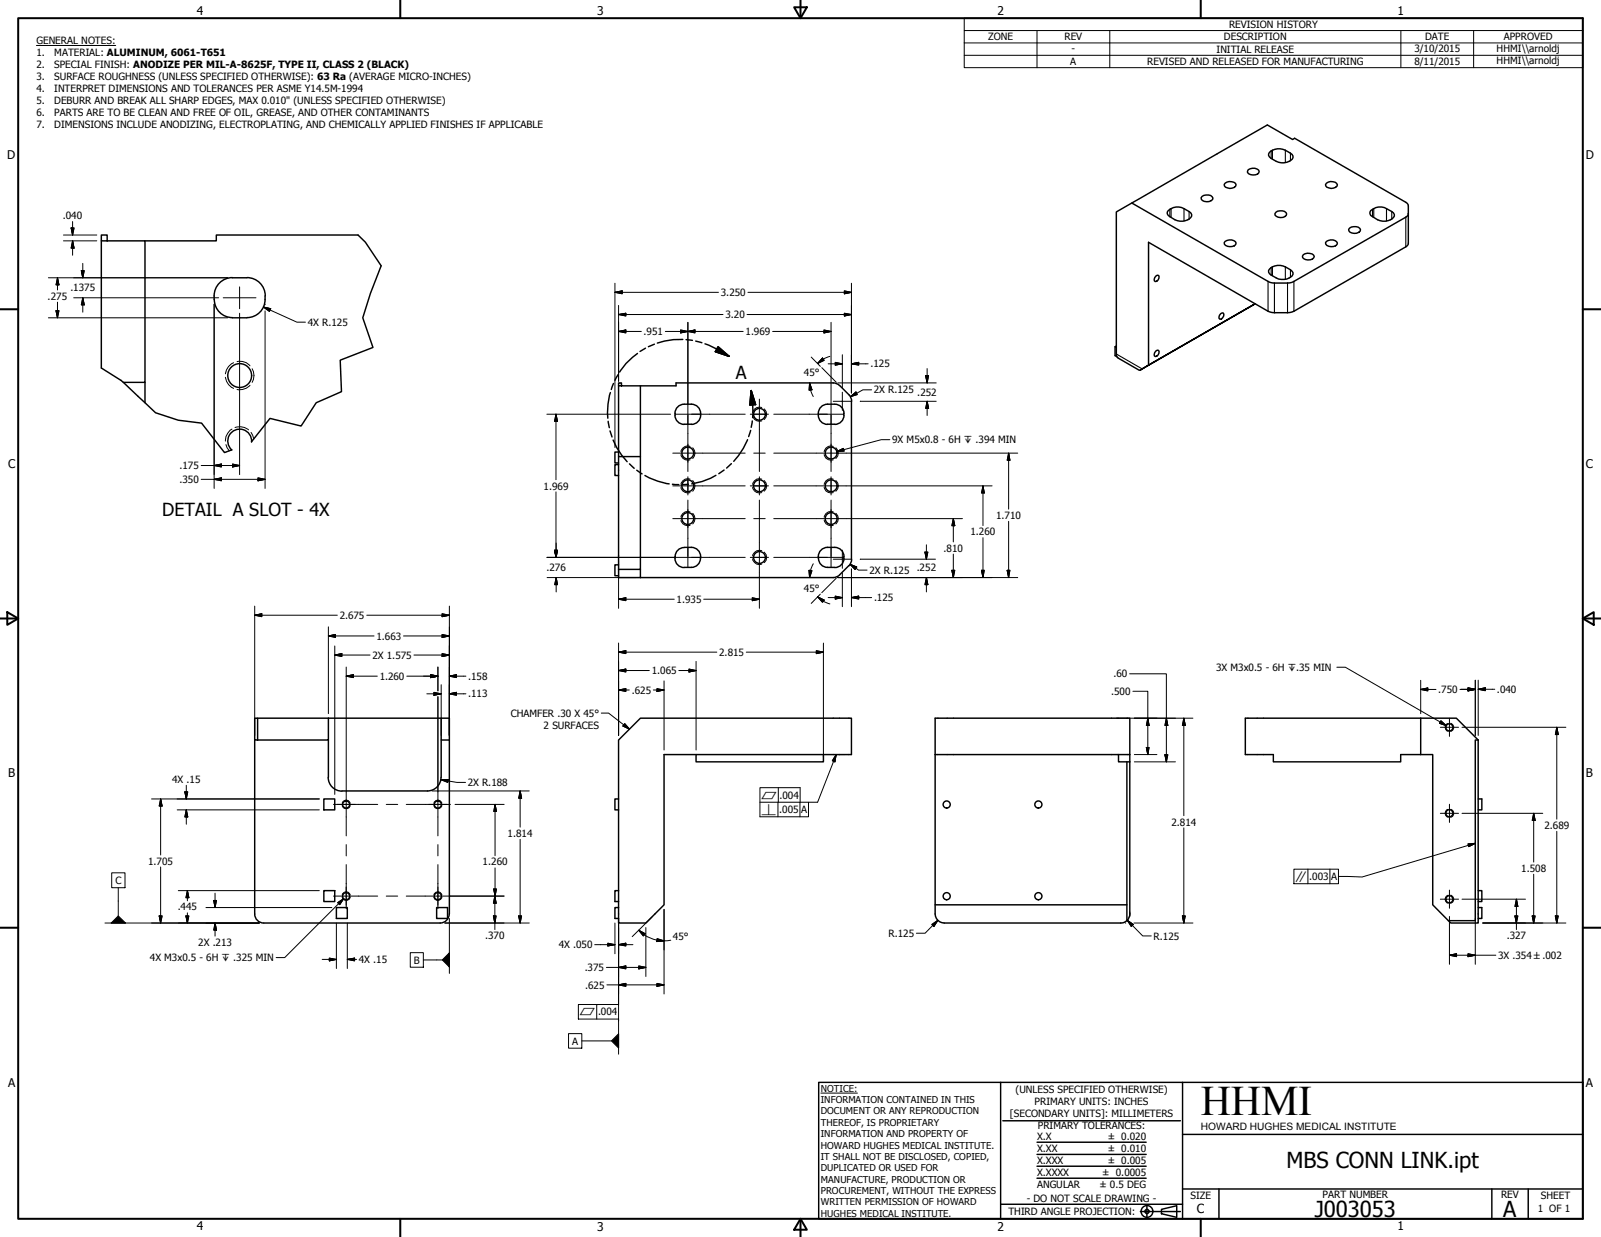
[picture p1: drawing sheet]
<svg xmlns="http://www.w3.org/2000/svg" width="559mm" height="432mm" viewBox="0 0 559 432" stroke-linecap="round" stroke-linejoin="round" font-family="sans-serif">
<!-- layer: Visible (ANSI) -->
<g fill="none" stroke="#000" stroke-width=".51">
<path d="M435.7 59.2a2.6 2.6 0 0 1 3.8 .6 2.36 2.36 0 0 1-4.1 .4zM443.1 53.1a5.6 5.6 0 0 1 8.2 1.4 2.92 2.92 0 0 1-3.1 2.3 6.6 6.6 0 0 1-5.4-2.5zM395 70.9l47.6 27.3 2.2 .6 5.4-.1 1.4-.5 39.1-22.4 .8-.8 .1-.5M407.7 73.5l.6-.4a4.7 4.7 0 0 1 5-.3l1.7 1.1a1.49 1.49 0 0 1 .9 1.6 1.49 1.49 0 0 1-1.3 1.2 5.9 5.9 0 0 1-7.2-2.1zM419.5 68.6a2.6 2.6 0 0 1 3.9 .6 2.38 2.38 0 0 1-4.1 .3l-.1-.5zM427.6 63.9a2.6 2.6 0 0 1 3.8 .6 2.46 2.46 0 0 1-4 .4l-.1-.5zM445.3 74.1a2.54 2.54 0 0 1 3.8 .6 2.36 2.36 0 0 1-4.1 .4zM463 63.9a2.6 2.6 0 0 1 3.8 .6 2.46 2.46 0 0 1-4.1 .4v-.5zM471 79.6a2.6 2.6 0 0 1 3.9 .6 2.38 2.38 0 0 1-4.1 .4l-.1-.5zM478.4 73.5l.6-.4a4.5 4.5 0 0 1 4.9-.3l1.9 1.1a1.49 1.49 0 0 1 .9 1.6 1.49 1.49 0 0 1-1.4 1.2 5.9 5.9 0 0 1-7.1-2.1zM35.4 84.1v44.4M37.4 84.1v-2.1h-2v2.1h15.2v49.4h-7.5"/>
<path d="M81.1 97l5.1-.1a6.4 6.4 0 0 1 6.4 6.4M81.1 96.9a6.6 6.6 0 0 0-6.4 7.7M125 82h-49.5v2.1h-24.9M403.5 96.3l.9-.2a1.49 1.49 0 0 1-1.2 2.2l-.4-.8zM427.6 84.3a2.6 2.6 0 0 1 3.8 .5 2.38 2.38 0 0 1-4 .4l-.1-.5zM443.1 93.9a5.5 5.5 0 0 1 8.2 1.3 3.2 3.2 0 0 1-4.1 2.3 7 7 0 0 1-4.4-2.5zM454.9 88.9a2.71 2.71 0 0 1 3.8 .6 2.46 2.46 0 0 1-4 .4l-.1-.5zM463 84.3a2.6 2.6 0 0 1 3.8 .5 2.38 2.38 0 0 1-4.1 .4v-.5zM74.8 104.6a6.3 6.3 0 0 0 6.3 6.3M92.5 104.6a6.3 6.3 0 0 1-6.3 6.3h-5.1M92.5 103.3v1.3M426.1 109.5l.9-.2a1.49 1.49 0 0 1-1.2 2.1l-.4-.7z"/>
<path d="M50.6 133.5v7.1M215.9 134.7v24.7h7.6M216.9 134.7v-1h-1v1h20.1v-1h54.8l1.4 .3 .8 .6 3.6 3.6 .6 1.8v55.7l-.6 1.4-3.5 3.6M223.5 134.7v24.7M389.2 121v3.1l.6 .4M389.6 123.6v-49.6l52.7-30.4 8.9 5.1 .7-.4 38.8 22.3 .8 .8 .1 13.5-.4 .9-39.6 22.8-1.4 .5-5.4 .1-2.2-.6-41.7-24v42.8M389.6 120.8l-.4 .2 .4 .3M398.7 128.8l39.4-22.8zM403.5 122.5l.9-.2a1.49 1.49 0 0 1-1.2 2.2l-.4-.8zM87.8 154.3a4.2 4.2 0 0 0-5.7-4.2 4.2 4.2 0 0 0-1.2 7M215.9 157.8h-1.3v3.8h1.3M215.9 159.4v39.4"/>
<path d="M223.5 159.4v39.4h-7.6v2.8h74.9l1.5-.3 .8-.6M235.6 144.9a3.2 3.2 0 0 0 3.2 3.2M235.6 144.3a3.2 3.2 0 0 1 3.2-3.2 5.9 5.9 0 0 1 4.3 .5l1.2 1.5 .2 1.2M235.6 144.3v.6M238.8 148.1h2.6M244.5 144.3a3.3 3.3 0 0 1-3.2 3.8M285.6 144.3a3.2 3.2 0 0 1 3.2-3.2 5.9 5.9 0 0 1 4.4 .5l1.1 1.5 .3 1.2M285.6 144.3a3.3 3.3 0 0 0 3.2 3.8M288.8 148.1h2.5M294.5 144.3v.6M294.6 144.9a3.2 3.2 0 0 1-3.2 3.2M215.9 162.2h-1.3v3.8h1.3"/>
<path d="M215.9 197.2h-1.3v3.8h1.3M223.5 198.8v2.8M235.6 194.9a3.2 3.2 0 0 0 3.2 3.2M235.6 194.9a3.2 3.2 0 0 1 3.2-3.8 5.6 5.6 0 0 1 4.3 .5l1.2 1.4 .2 1.9M244.5 194.9a3.1 3.1 0 0 1-3.2 3.2h-2.5M285.7 194.9a3.1 3.1 0 0 0 3.1 3.2h2.5M294.5 194.2v.7M294.6 194.3a3.2 3.2 0 0 0-3.3-3.2 5.9 5.9 0 0 0-4.3 .5l-1.1 1.4-.3 1.9M294.6 194.9a3.2 3.2 0 0 1-3.2 3.2M88.9 250.7h1v7.6h-1zM89.9 250.7h24.7M114.6 250.7v7.6h-24.7"/>
<path d="M114.6 250.7h39.4v7.6h2.8M114.6 258.3v13M154 250.7h2.8v68.4a3.1 3.1 0 0 1-3.1 3.1h-61.7a3.1 3.1 0 0 1-3.1-3.1v-60.8M154 258.3v13M215.9 258.3l7.6-7.6h73.7v12.7h-65.4v52.4l-6.4 6.4h-9.5zM495.9 250.7h12.4l7.6 7.6M495.9 250.7h-61.2v12.7h9.7v2.5h44.5v-2.5h7M495.9 250.7v12.7M515.9 258.3h-1v63.1h-9.4l-5.4-5.6v-52.4h-4.2M515.9 258.3v63.9h-9.5l-.9-.8M113 278.9h3.8v3.8h-3.8zM114.6 271.4a4.8 4.8 0 0 0 4.7 4.8"/>
<path d="M153.9 271.4a4.7 4.7 0 0 1-4.7 4.7h-29.8M215.9 278.9h-1.3v3.8h1.3M243 263.4v2.5h44.4v-2.5M326.4 263.4v-12.7h67.9v12.7M326.4 263.4v52.4h66.9M326.4 263.4h67.9M390.4 263.4v2.5h3.9M393.3 265.9v55.5M394.3 263.4v55.7l-.3 1.4-.7 .9M515.9 278.9h1.3v3.8h-1.3M362.4 282.1a1.24 1.24 0 0 1-1.1-1.8 1.24 1.24 0 0 1 2-.3 1.24 1.24 0 0 1-.5 2l-.4 .1M113 310.9h3.8v3.8h-3.8z"/>
<path d="M117.4 316.8h3.8v3.8h-3.8zM152.4 316.8h3.8v3.8h-3.8zM215.9 310.9h-1.3v3.8h1.3M215.9 316.8h-1.3v3.8h1.3M326.4 315.8a5.7 5.7 0 0 0 .9 5.4l.7 .6 1.6 .4h61.6l.8-.1 1.3-.7M362.4 314.1a1.24 1.24 0 0 1-1.1-1.8 1.24 1.24 0 0 1 2-.3 1.24 1.24 0 0 1-.5 2l-.4 .1M515.9 310.9h1.3v3.8h-1.3M515.9 316.8h1.3v3.8h-1.3"/>
<circle cx="83.7" cy="131.1" r="4.2"/>
<circle cx="240.1" cy="158.1" r="2.06"/>
<circle cx="265.1" cy="144.6" r="2.06"/>
<circle cx="290.1" cy="158.1" r="2.06"/>
<circle cx="240.1" cy="169.6" r="2.06"/>
<circle cx="265.1" cy="169.6" r="2.06"/>
<circle cx="290.1" cy="169.6" r="2.06"/>
<circle cx="240.1" cy="181" r="2.06"/>
<circle cx="265.1" cy="194.6" r="2.06"/>
<circle cx="290.1" cy="181" r="2.06"/>
<circle cx="505.9" cy="253.9" r="1.24"/>
<circle cx="120.8" cy="280.8" r="1.24"/>
<circle cx="152.8" cy="280.8" r="1.24"/>
<circle cx="330.4" cy="280.8" r="1.24"/>
<circle cx="505.9" cy="283.9" r="1.24"/>
<circle cx="120.8" cy="312.8" r="1.24"/>
<circle cx="152.8" cy="312.8" r="1.24"/>
<circle cx="330.4" cy="312.8" r="1.24"/>
<circle cx="505.9" cy="313.9" r="1.24"/>
</g>
<!-- layer: Hidden Narrow (ANSI) -->
<g fill="none" stroke="#000" stroke-width=".35">
<path d="M78.7 131.7a4.9 4.9 0 0 0 2.8 3.9M81.5 126.6a4.8 4.8 0 0 0-2.8 3.9M82.7 126.2a4.4 4.4 0 0 1 4.5 1.5M87.2 134.5a4.6 4.6 0 0 1-4.5 1.5M88 128.7a4.8 4.8 0 0 1 0 4.8M78.9 155.2l1.1 2.2M81 149.8a4.8 4.8 0 0 0-2.3 4.2M82 149.2a4.9 4.9 0 0 1 4.7 .9M87.6 150.9l1 2.3M237.7 158.7a2.37 2.37 0 0 0 3.2 1.8M240.9 155.8a2.34 2.34 0 0 0-3.2 1.9M241.7 156.3a2.47 2.47 0 0 1 0 3.7"/>
<path d="M262.7 145.1a2.37 2.37 0 0 0 3.2 1.8M265.9 142.2a2.4 2.4 0 0 0-3.2 1.9M266.8 142.7a2.47 2.47 0 0 1 0 3.7M287.7 158.7a2.37 2.37 0 0 0 3.1 1.8M290.8 155.8a2.34 2.34 0 0 0-3.1 1.9M291.7 156.3a2.35 2.35 0 0 1 0 3.7M237.7 170.1a2.37 2.37 0 0 0 3.2 1.9M240.9 167.3a2.34 2.34 0 0 0-3.2 1.8M240.9 178.7a2.34 2.34 0 0 0-3.2 1.8M241.7 167.8a2.47 2.47 0 0 1 0 3.6M241.7 179.2a2.47 2.47 0 0 1 0 3.7M262.7 170.1a2.37 2.37 0 0 0 3.2 1.9"/>
<path d="M265.9 167.3a2.3 2.3 0 0 0-3.2 1.8M266.8 167.8a2.47 2.47 0 0 1 0 3.6M287.7 170.1a2.37 2.37 0 0 0 3.1 1.9M290.8 167.3a2.34 2.34 0 0 0-3.1 1.8M290.8 178.7a2.34 2.34 0 0 0-3.1 1.8M291.7 167.8a2.35 2.35 0 0 1 0 3.6M291.7 179.2a2.35 2.35 0 0 1 0 3.7M237.7 181.5a2.37 2.37 0 0 0 3.2 1.9M262.7 195.1a2.37 2.37 0 0 0 3.2 1.8M265.9 192.2a2.4 2.4 0 0 0-3.2 1.9M266.8 192.7a2.47 2.47 0 0 1 0 3.7M287.7 181.5a2.37 2.37 0 0 0 3.1 1.9"/>
<path d="M505.5 252.5a1.4 1.4 0 0 0-1.1 1.4 1.4 1.4 0 0 0 1.1 1.4M506.3 252.5a1.49 1.49 0 0 1 1.1 1.4 1.49 1.49 0 0 1-1.1 1.4M119.4 280.4a1.44 1.44 0 0 1 1.4-1.1 1.44 1.44 0 0 1 1.4 1.1M119.4 281.2a1.45 1.45 0 0 0 1.4 1.1 1.45 1.45 0 0 0 1.4-1.1M151.4 280.4a1.44 1.44 0 0 1 1.4-1.1 1.44 1.44 0 0 1 1.4 1.1M151.4 281.2a1.45 1.45 0 0 0 1.4 1.1 1.45 1.45 0 0 0 1.4-1.1M505.5 282.5a1.44 1.44 0 0 0-1.1 1.4 1.44 1.44 0 0 0 1.1 1.4M506.3 282.5a1.45 1.45 0 0 1 1.1 1.4 1.45 1.45 0 0 1-1.1 1.4M119.4 312.4a1.44 1.44 0 0 1 1.4-1.1 1.44 1.44 0 0 1 1.4 1.1M119.4 313.2a1.45 1.45 0 0 0 1.4 1.1 1.45 1.45 0 0 0 1.4-1.1M151.4 312.4a1.44 1.44 0 0 1 1.4-1.1 1.44 1.44 0 0 1 1.4 1.1M151.4 313.2a1.45 1.45 0 0 0 1.4 1.1 1.45 1.45 0 0 0 1.4-1.1"/>
<path d="M505.5 312.5a1.44 1.44 0 0 0-1.1 1.4 1.44 1.44 0 0 0 1.1 1.4M506.3 312.5a1.49 1.49 0 0 1 1.1 1.4 1.49 1.49 0 0 1-1.1 1.4"/>
</g>
<!-- layer: Visible Narrow (ANSI) -->
<g fill="none" stroke="#000" stroke-width=".38">
<path d="M443.7 52.7v2.6M444.1 52.5v3.1M448.6 52.5v4.3M450.4 53.5v2.6M408.3 73.1v2.5M408.7 72.8v3.1M413.3 72.8v4.4M415 73.9v2.6M479 73.1v2.5M479.5 72.8v3.1M483.9 72.8v4.4M485.8 73.9v2.6"/>
<path d="M490.7 75.8v10.4M442.6 98.2v10.4M443.7 93.4v2.6M444.1 93.2v3.1M444.8 98.8v10.4M448.6 93.2v4.3M449.4 98.8v10.4M450.4 94.2v2.6M451.6 98.2v10.4M389.6 123.6l9.1 5.2"/>
</g>
<path d="M389.6 123.6l.1 .6 .6 .8 7.4 4.3M397.7 129.3l1-.5z" fill="none" stroke="#000" stroke-width=".51"/>
<!-- layer: Break Line (ANSI) -->
<path d="M125 82l2.5 2.5 5.5 8.3-3.7 9.6-2.7 8.5 3.6 10.4-11.5 4.4 .5 11-8.8 3.9-5.3 8.1-10.9-2.7-6.4 8.2M35.4 128.5l6.8 4.3 12.1 11.3 7.9 2.6 8.2 1 8 10.3 2.5-1" fill="none" stroke="#000" stroke-width=".51"/>
<!-- layer: Detail Boundary (ANSI) -->
<g fill="none" stroke="#000" stroke-width=".51">
<path d="M238.3 118.5a23.4 23.4 0 0 0-8.9 1.3M239.5 118.6l2.2 .2M242.8 119.1l2.2 .5M213 137a23.7 23.7 0 0 0-.8 9M214.1 133.9l-.7 2.1M215.7 130.8l-1.1 2M222.5 123.4a21.2 21.2 0 0 0-6.2 6.5M225.3 121.5l-1.9 1.2M228.4 120.1l-2.1 .9M246.1 120l4.1 1.9 4.3 2.5M250.6 121l3.9 3.4-4.8-1.7zM262.2 136.3l1.5 4.9-2 .2z"/>
<path d="M262.2 136.3l.5 5v4.5M212.3 147.1l.4 2.2M212.9 150.4l.7 2.1M214 153.6l1.3 2.7 3.6 4.9M260.9 153.5a25.1 25.1 0 0 1-4.8 7.5M262 150.2l-.7 2.2M262.6 146.9l-.4 2.3M219.7 161.9l1.7 1.5M222.2 164.1l1.9 1.3M225.1 166a24.5 24.5 0 0 0 8.5 2.9M234.7 169l2.2 .2M240.3 169l-2.2 .2"/>
<path d="M249.9 165.9a22.9 22.9 0 0 1-8.5 3M252.7 164.1l-1.8 1.3M255.3 161.9l-1.7 1.5"/>
</g>
<path d="M249.7 122.7l4.8 1.7zM250.6 121l3.9 3.4-4.8-1.7zM262.2 136.3l1.5 4.9zM262.2 136.3l1.5 4.9-2 .2z" fill="#000" stroke="#000" stroke-width=".51"/>
<!-- layer: Border (ANSI) -->
<g fill="none" stroke="#000" stroke-width=".7">
<path d="M6.3 6.3h546.1v419.1h-546.1zM139.7 0v6.3M277.2 2.5h4.4l-2.2 3.8zM279.4 0v6.3M419.1 0v6.3M0 107.9h6.3M552.4 107.9h6.4M0 215.9h6.3M2.5 213.7l3.8 2.2-3.8 2.2zM552.4 215.9l3.9-2.2v4.4zM552.4 215.9h6.4M0 323.8h6.3"/>
<path d="M552.4 323.8h6.4M139.7 425.4v6.4M279.4 425.4l2.2 3.9h-4.4zM279.4 425.4v6.4M419.1 425.4v6.4"/>
</g>
<!-- layer: Title (ANSI) -->
<g fill="none" stroke="#000" stroke-width=".51">
<path d="M285.8 377.8h266.6v47.6h-266.6zM349.2 377.8v47.6M412.7 377.8v47.6M350 391.2h62M361.9 398.7h38.1M412.7 396h139.7M361.9 411.3h38.1M361.9 407.1h38.1M361.9 403h38.1M412.7 415h139.7M425.4 415v10.4M520.7 415v10.4"/>
<path d="M533.4 415v10.4M349.2 420.4h63.5M398 422.9h14M400.3 420.6v4.6M405.4 422.1l5.3-1.2v4l-5.3-1.2z"/>
<circle cx="400.3" cy="422.9" r="2.06"/>
<circle cx="400.3" cy="422.9" r=".73"/>
</g>
<path d="M286.5 381.6h12.8" fill="none" stroke="#000" stroke-width=".35"/>
<!-- layer: Symbol (ANSI) -->
<g fill="none" stroke="#000" stroke-width=".35">
<path d="M12.7 15.9h27.7M336.5 10.7v-4.4h215.9v4.4M336.5 15h215.9M336.5 19.3h215.9M361.9 10.7v12.9M387.3 10.7v12.9M488.9 10.7v12.9M514.3 10.7v12.9M552.4 10.7h-215.9v4.3M552.4 10.7v12.9h-215.9v-8.6M292.1 157.6l2.3-1.1 .2 1zM310.6 153.5h-3l-15.5 4.1"/>
<path d="M466.6 232.9h3l35.2 20.4M209.9 248.9h2.5l7.3 5.6M218.1 252.6l1.6 1.9-2.3-1.1zM502.9 251.6l1.9 1.7-2.4-.8zM271.7 275v5M291.8 263.4l-.4 2.5-.9-.3zM291.8 263.4l-6.4 16.6h-3.2M292.4 263.4h2.6M265.2 280h17v5.1h-17v-10.1h14.1v5M271.5 280v5.1M279.2 280v5.1M512.4 294.6l2.5-.2-2.3 1.1z"/>
<path d="M514.9 294.4l-39.5 11.7-8.2-.2M39 304.7h4.6v5.2h-4.6zM41.3 309.9v9.8M117.9 315.1l2.1-1.4-1.4 2.1zM120 313.7l-20.6 20.6h-3M451.6 303.4h15.6v5.1h-15.6zM456.5 303.4v5.1M464.2 303.4v5.1M36.6 322.2h53.9M143.2 332.5h4.6v5.1h-4.6zM147.8 335.1h6.6M156.8 320.6v19.2"/>
<path d="M215.9 320.6v30M201.9 350.6h14v5.1h-14zM208.3 350.6v5.1M215.9 355.7v12.3M198.4 360.8h4.7v5.1h-4.7zM203.1 363.3h10.3"/>
</g>
<!-- layer: Centerline (ANSI) -->
<g fill="none" stroke="#000" stroke-width=".35">
<path d="M77.9 103.9h11.4M83.6 100.1v7.7M265 139.3v25.3M234.8 158.2h25.3M235.6 144.6h8.9M240.1 141.1v7M240.1 144.9v19.7M241.4 144.6h18.7M263.1 144.6h4M263.1 158.2h4M270.1 144.6h18.7M270.1 158.2h25.2"/>
<path d="M285.6 144.6h8.9M290.1 141.1v7M290.1 144.9v19.7M234.8 169.6h25.3M240.1 167.6v4M240.1 174.6v19.6M263.1 169.6h4M265 167.6v4M265 174.6v25.2M270.1 169.6h25.2M290.1 167.6v4M290.1 174.6v19.6"/>
<path d="M234.8 181h25.3M235.6 194.6h8.9M240.1 191.1v7M241.4 194.6h18.7M263.1 194.6h4M263.1 181h4M270.1 194.6h18.7M270.1 181h25.2M285.6 194.6h8.9M290.1 191.1v7M120.8 276.4v15.4M152.8 276.4v15.4"/>
<path d="M116.4 280.8h15.4M120.8 294.8v4M134.8 280.8h4M141.8 280.8h15.4M152.8 294.8v4M116.4 312.8h15.4M120.8 301.8v15.4M134.8 312.8h4M141.8 312.8h15.4M152.8 301.8v15.4"/>
</g>
<!-- layer: Dimension (ANSI) -->
<g fill="none" stroke="#000" stroke-width=".35">
<path d="M24.8 79.6h1l-.5 2.4zM25.3 77.3v4.7M16.9 97h62.6M20.1 97l.5 2.4h-1zM20.1 97v4.2M22.2 84.1h11.6M22.2 82h11.6M25.3 84.1l.5 2.5h-1zM25.3 84.1v5M28.4 94.5h1l-.5 2.5zM28.9 91.9v5.1M214.6 98.9v57.3"/>
<path d="M297.2 98.9v38.3M16.9 110.9h62.6M19.6 108.5h1l-.5 2.4zM20.1 105.5v5.4M25.7 103.9h50.6M28.9 103.9l.5 2.5h-1zM28.9 103.9v5.1M74.7 106.2v64.3M83.6 109.3v56.4M91.9 107.2l2.6 .6-.5 .9zM91.9 107.2l11.7 5.3h3M92.5 106.2v.2"/>
<path d="M92.5 108.5v62M214.6 102l2.6-.5v1.1zM214.6 102h36.2M215.9 109.8l2.5-.5v1zM215.9 115.7l2.5-.5v1zM215.9 115.7h7.9M215.9 106.6v26.5M215.9 109.8h36.4M232.2 115.7h27.2M237.6 115.2l2.5 .5-2.5 .5zM240.1 115.7l2.5-.5v1zM240.1 112.5v28.6"/>
<path d="M260.7 109.8h36.5M261 102h36.2M269.7 115.7h20.4M287.6 115.2l2.5 .5-2.5 .5zM290.1 112.5v28.6M294.7 109.3l2.5 .5-2.5 .5zM294.7 101.5l2.5 .5-2.5 .6zM282.6 133.7l.8 2.4-1 .1zM282.6 133.7l.3 2.4 1 2.3M283.1 124.7l3.2 3.2M286.8 128.3l5.1 5.2M287.1 125l.6 .8-2.3 1.1z"/>
<path d="M289.1 127h4.9M289.7 124.4l-2.3 1-2 1.5M291.5 126.5l2.5 .5-2.5 .4zM292.4 133.7h34.4M294 123.8v11.5M296.8 138.5l2-1.7 .4 .9zM297.2 127l2.5-.5v.9zM297.2 127h5.8M304.2 136.1h-3l-4.4 2.4M323.1 131.1h1l-.5 2.6zM323.6 128.7v5M190.9 144.6h43.2"/>
<path d="M194.1 144.6l.5 2.5h-1.1zM194.1 144.6v22.8M295.3 158.2h59.9M300.4 140.1h26.4M323.6 140.1l.5 2.5h-1zM323.6 140.1v4.9M352 158.2l.5 2.5h-1zM352 158.2v19.5M70.2 167.3h22.3M70.2 162.5h13.4M74.7 167.3l2.6-.5v1zM74.7 162.5l2.6-.5v1z"/>
<path d="M81.2 162l2.4 .5-2.4 .5zM90 166.8l2.5 .5-2.5 .5zM194.1 171.7v22.9M295.3 169.6h51M343.1 169.6l.4 2.5h-.9zM343.1 169.6v13.9M190.9 194.6h44.7M193.5 192.1h1.1l-.5 2.5zM193.6 192.1h1l-.5 2.5zM194.1 189.6v5M215.9 195.6v16.7M265 199.8v12.5"/>
<path d="M282.4 199.1l1 .1-.8 2.4zM283.9 196.8l-1 2.3-.3 2.5M294 200v11.8M295.3 181h40.6M296.7 197l2.3 .9-.6 .9zM296.7 197l3 2h2.9M297.2 198.6v13.2M300.4 195.2h26.1M322.8 192.7h1l-.5 2.5zM323.3 190.2v5M332.2 199.1h1l-.5 2.5zM332.7 181l.5 2.5h-1z"/>
<path d="M332.7 181v8.2M332.7 193.4v8.2M342.6 199.1h.9l-.4 2.5zM343.1 187.7v13.9M351.5 199.1h1l-.5 2.5zM352 182v19.6M88.9 214.8l2.5-.6v1.1zM88.9 214.8h28.8M88.9 211.6v45.1M114.6 218.8v30.3M128 214.8h28.8M154.3 214.2l2.5 .6-2.5 .5z"/>
<path d="M156.8 211.6v45.1M190.9 201.6h31M194.1 201.6l.5 2.5h-1zM194.1 201.6v5M215.9 209.2l2.5-.5v1zM215.9 209.2h19.4M245.6 209.2h19.4M262.6 208.7l2.4 .5-2.4 .5zM285.4 208.3l2.3 1.2-.6 .7zM285.4 208.3l2 1.6 2.3 .9M286.3 207.4l-3.2 3.2M289.1 208.6h4.9"/>
<path d="M291.5 208.1l2.5 .5-2.5 .5zM291.9 201.8l-5.1 5.1M292.4 201.6h62.8M297.2 208.6l2.5-.5v1zM297.2 208.6h7M323.3 201.6l.5 2.5h-1zM323.3 201.6v5M114.6 222l2.5-.5v1zM114.6 222h16M116.8 228.7l2.5-.5v1zM116.8 228.7h12.4M116.8 225.5v51.8"/>
<path d="M120.8 236l2.5-.5v1zM120.8 236h10.9M120.8 232.9v43.5M140.8 222h16M142 236h10.8M144.5 228.7h12.3M150.3 235.5l2.5 .5-2.5 .5zM152.8 232.9v8.3M154 239v17.7M154.3 228.2l2.5 .5-2.5 .5zM154.3 221.5l2.5 .5-2.5 .5zM156.8 236l2.5-.5v1z"/>
<path d="M156.8 236h5.8M215.9 234.1l2.5-.5v1zM215.9 227.6l2.5-.5v1.1zM215.9 224.5v32.2M215.9 234.1h10.7M215.9 227.6h34.3M231.8 237.7v24.1M236.9 234.1h6.1M240.5 233.6l2.5 .5-2.5 .5zM243 230.9v30.9M260.5 227.6h26.9M284.9 227.1l2.5 .5-2.5 .6z"/>
<path d="M287.4 224.5v39.9M394.3 235.2h12.8v30.7M495.9 237.5v11.6M514.9 237.4v19.3M515.9 237.4v19.3M149 242.2h5M151.4 241.7l2.6 .5-2.6 .5zM152.8 243.2v33.2M156.8 242.2l2.5-.5v1zM156.8 242.2h5.8M215.9 240.9l2.5-.5v1zM215.9 240.9h3.7"/>
<path d="M228 240.9h3.8M229.3 240.4l2.5 .5-2.5 .5zM389.6 250.7h26.8M395.4 241.3h5.2v22.1M400.6 250.7l.5 2.5h-1zM407.1 250.7l.5 2.5h-1zM413.2 250.7l.5 2.5h-1zM413.2 250.7v34M495.9 240.7l2.4-.5v1zM495.9 240.7h5.3M509.6 240.7h5.3M509.9 240.6h5"/>
<path d="M510.3 253.9h36.2M512.4 240.1l2.5 .5-2.5 .5zM512.4 240.2l2.5 .5-2.5 .5zM515.9 240.6l2.5-.5v1zM515.9 240.6h5.8M543.4 253.9l.5 2.5h-1zM543.4 253.9v32M52.9 278.9h58.5M56.1 278.9l.5 2.5h-1zM56.1 278.9v19.5M64.5 276.4h1l-.5 2.5zM65 274.1v4.8"/>
<path d="M150.8 276.1h33.9M153.9 272.2l2.6-.1-.2 1zM153.9 272.2l5.5 .9h3.1M181.5 276.1l.6 2.5h-1.1zM181.5 276.1v12.6M395.9 263.4h7.9M395.9 265.9h14.4M400.1 260.9h1l-.5 2.5zM406.6 263.5h1l-.5 2.4zM61.8 282.7h49.6M65 282.7l.5 2.5h-1zM65 282.7v5"/>
<path d="M158.8 280.8h17.2M172.8 280.8l.5 2.5h-1zM172.8 280.8v17.9M181.5 293v29.2M413.2 289v33.2M510.3 283.9h28.2M535.3 283.9l.5 2.5h-1zM535.3 283.9v17M543.4 290.2v32M55.6 319.7h1l-.5 2.5zM56.1 302.6v19.6M62.2 310.9h49.2"/>
<path d="M64.9 319.7h1l-.5 2.5zM65.4 310.9l.5 2.5h-1zM65.4 310.9v3.6M65.4 318.6v3.6M71.9 316.8h43.9M74.6 314.3h1l-.5 2.5zM75.1 311.8v5M157.2 312.8h18.8M172.2 319.7h1l-.5 2.5zM172.3 310.3h1l-.5 2.5zM172.7 312.8l.5 2.5h-1zM172.7 312.8v11.7"/>
<path d="M172.8 303v9.8M181 319.7h1.1l-.6 2.5zM231.8 317.4v29.6M394.3 318.4l-.1 1.7M412.7 319.7h1l-.5 2.5zM505.9 319.9v16.7M510.3 313.9h22.1M528.8 319.7h1l-.5 2.5zM529.3 313.9l.5 2.5h-1zM529.3 313.9v10.6M534.8 319.7h1l-.5 2.5zM535.3 305.2v17"/>
<path d="M542.9 319.7h1l-.5 2.5zM52.9 322.2h37.6M75.1 322.2l.5 2.5h-1zM75.1 322.2v4.6M112.5 334.9h4.9M114.9 334.5l2.5 .4-2.5 .5zM117.4 322.2v15.9M121.2 334.9l2.6-.4v.9zM121.2 334.9h3.3M121.2 322.2v15.9M155.3 322.2h29.4M207.6 329.8h7"/>
<path d="M211.6 337.7h13.8M212.2 329.2l2.4 .6-2.4 .4zM214.6 322.2v10.7M215.9 329.8l2.5-.6v1zM215.9 337.7l2.5-.5v1zM215.9 320.6v26.4M215.9 329.8h5M222.9 337.2l2.5 .5-2.5 .5zM222.9 324.7l2.3 1.2-.7 .8zM222.9 324.7l2 1.6 1.8 1 2.6 .9 2.5 .2M225.4 323.8v17.1M227.5 320.2l-6.8 6.8"/>
<path d="M229.4 327.7l2.4 .7-2.6 .3zM234.1 328.2l-2.3 .2M325.2 322.7l2.1-1.5-1.4 2.2zM327.3 321.2l-4.4 4.6h-3.1M392.7 322.2h.2M393.4 321.2l2.1 1.5-.7 .7zM393.4 321.2l5.4 5.5h3M395.8 322.2h20.6M505.9 333.4l2.5-.5v1zM505.9 333.4h16.2M512.4 332.9l2.5 .5-2.5 .5zM514.9 320.6v16"/>
<path d="M517.5 322.2h29M211.8 343.8h20M215.9 343.8l2.5-.5v1zM229.3 343.3l2.5 .5-2.5 .5z"/>
</g>
<g fill="#000" stroke="#000" stroke-width=".35">
<path d="M24.8 79.6l.5 2.4zM24.8 79.6h1l-.5 2.4zM20.1 97l.5 2.4zM20.1 97l.5 2.4h-1zM25.3 84.1l.5 2.5zM25.3 84.1l.5 2.5h-1zM28.4 94.5l.5 2.5zM28.4 94.5h1l-.5 2.5zM19.6 108.5l.5 2.4zM19.6 108.5h1l-.5 2.4zM28.9 103.9l.5 2.5zM28.9 103.9l.5 2.5h-1z"/>
<path d="M91.9 107.2l2.6 .6zM91.9 107.2l2.6 .6-.5 .9zM214.6 102l2.6-.5zM214.6 102l2.6-.5v1.1zM215.9 109.8l2.5-.5zM215.9 109.8l2.5-.5v1zM215.9 115.7l2.5-.5zM215.9 115.7l2.5-.5v1zM237.6 116.2l2.5-.5zM237.6 115.2l2.5 .5-2.5 .5zM240.1 115.7l2.5-.5zM240.1 115.7l2.5-.5v1z"/>
<path d="M287.6 116.2l2.5-.5zM287.6 115.2l2.5 .5-2.5 .5zM294.7 110.3l2.5-.5zM294.7 109.3l2.5 .5-2.5 .5zM294.7 102.6l2.5-.6zM294.7 101.5l2.5 .5-2.5 .6zM282.6 133.7l.8 2.4zM282.6 133.7l.8 2.4-1 .1zM287.1 125l-1.7 1.9zM287.1 125l.6 .8-2.3 1.1zM291.5 127.4l2.5-.4zM291.5 126.5l2.5 .5-2.5 .4z"/>
<path d="M296.8 138.5l2-1.7zM296.8 138.5l2-1.7 .4 .9zM297.2 127l2.5-.5zM297.2 127l2.5-.5v.9zM323.1 131.1l.5 2.6zM323.1 131.1h1l-.5 2.6zM194.1 144.6l.5 2.5zM194.1 144.6l.5 2.5h-1.1zM323.6 140.1l.5 2.5zM323.6 140.1l.5 2.5h-1zM74.7 167.3l2.6-.5zM74.7 167.3l2.6-.5v1z"/>
<path d="M74.7 162.5l2.6-.5zM74.7 162.5l2.6-.5v1zM81.2 163l2.4-.5zM81.2 162l2.4 .5-2.4 .5zM90 167.8l2.5-.5zM90 166.8l2.5 .5-2.5 .5zM343.1 169.6l.4 2.5zM343.1 169.6l.4 2.5h-.9zM352 158.2l.5 2.5zM352 158.2l.5 2.5h-1zM193.5 192.1l.6 2.5zM193.5 192.1h1.1l-.5 2.5z"/>
<path d="M193.6 192.1l.5 2.5zM193.6 192.1h1l-.5 2.5zM282.4 199.1l.2 2.5zM282.4 199.1l1 .1-.8 2.4zM296.7 197l2.3 .9zM296.7 197l2.3 .9-.6 .9zM322.8 192.7l.5 2.5zM322.8 192.7h1l-.5 2.5zM332.2 199.1l.5 2.5zM332.2 199.1h1l-.5 2.5zM332.7 181l.5 2.5zM332.7 181l.5 2.5h-1z"/>
<path d="M342.6 199.1l.5 2.5zM342.6 199.1h.9l-.4 2.5zM351.5 199.1l.5 2.5zM351.5 199.1h1l-.5 2.5zM88.9 214.8l2.5-.6zM88.9 214.8l2.5-.6v1.1zM154.3 215.3l2.5-.5zM154.3 214.2l2.5 .6-2.5 .5zM194.1 201.6l.5 2.5zM194.1 201.6l.5 2.5h-1zM215.9 209.2l2.5-.5zM215.9 209.2l2.5-.5v1z"/>
<path d="M262.6 209.7l2.4-.5zM262.6 208.7l2.4 .5-2.4 .5zM285.4 208.3l2.3 1.2zM285.4 208.3l2.3 1.2-.6 .7zM291.5 209.1l2.5-.5zM291.5 208.1l2.5 .5-2.5 .5zM297.2 208.6l2.5-.5zM297.2 208.6l2.5-.5v1zM323.3 201.6l.5 2.5zM323.3 201.6l.5 2.5h-1zM114.6 222l2.5-.5zM114.6 222l2.5-.5v1z"/>
<path d="M116.8 228.7l2.5-.5zM116.8 228.7l2.5-.5v1zM120.8 236l2.5-.5zM120.8 236l2.5-.5v1zM150.3 236.5l2.5-.5zM150.3 235.5l2.5 .5-2.5 .5zM154.3 229.2l2.5-.5zM154.3 228.2l2.5 .5-2.5 .5zM154.3 222.5l2.5-.5zM154.3 221.5l2.5 .5-2.5 .5zM156.8 236l2.5-.5zM156.8 236l2.5-.5v1z"/>
<path d="M215.9 234.1l2.5-.5zM215.9 234.1l2.5-.5v1zM215.9 227.6l2.5-.5zM215.9 227.6l2.5-.5v1.1zM240.5 234.6l2.5-.5zM240.5 233.6l2.5 .5-2.5 .5zM284.9 228.2l2.5-.6zM284.9 227.1l2.5 .5-2.5 .6zM151.4 242.7l2.6-.5zM151.4 241.7l2.6 .5-2.6 .5zM156.8 242.2l2.5-.5zM156.8 242.2l2.5-.5v1z"/>
<path d="M215.9 240.9l2.5-.5zM215.9 240.9l2.5-.5v1zM229.3 241.4l2.5-.5zM229.3 240.4l2.5 .5-2.5 .5zM400.6 250.7l.5 2.5zM400.6 250.7l.5 2.5h-1zM407.1 250.7l.5 2.5zM407.1 250.7l.5 2.5h-1zM413.2 250.7l.5 2.5zM413.2 250.7l.5 2.5h-1zM495.9 240.7l2.4-.5zM495.9 240.7l2.4-.5v1z"/>
<path d="M512.4 241.1l2.5-.5zM512.4 240.1l2.5 .5-2.5 .5zM512.4 241.2l2.5-.5zM512.4 240.2l2.5 .5-2.5 .5zM515.9 240.6l2.5-.5zM515.9 240.6l2.5-.5v1zM543.4 253.9l.5 2.5zM543.4 253.9l.5 2.5h-1zM64.5 276.4l.5 2.5zM64.5 276.4h1l-.5 2.5zM153.9 272.2l2.6-.1zM153.9 272.2l2.6-.1-.2 1z"/>
<path d="M181.5 276.1l.6 2.5zM181.5 276.1l.6 2.5h-1.1zM400.1 260.9l.5 2.5zM400.1 260.9h1l-.5 2.5zM406.6 263.5l.5 2.4zM406.6 263.5h1l-.5 2.4zM56.1 278.9l.5 2.5zM56.1 278.9l.5 2.5h-1zM65 282.7l.5 2.5zM65 282.7l.5 2.5h-1zM172.8 280.8l.5 2.5zM172.8 280.8l.5 2.5h-1z"/>
<path d="M535.3 283.9l.5 2.5zM535.3 283.9l.5 2.5h-1zM55.6 319.7l.5 2.5zM55.6 319.7h1l-.5 2.5zM64.9 319.7l.5 2.5zM64.9 319.7h1l-.5 2.5zM65.4 310.9l.5 2.5zM65.4 310.9l.5 2.5h-1zM74.6 314.3l.5 2.5zM74.6 314.3h1l-.5 2.5zM172.2 319.7l.5 2.5zM172.2 319.7h1l-.5 2.5z"/>
<path d="M172.3 310.3l.5 2.5zM172.3 310.3h1l-.5 2.5zM172.7 312.8l.5 2.5zM172.7 312.8l.5 2.5h-1zM181 319.7l.5 2.5zM181 319.7h1.1l-.6 2.5zM412.7 319.7l.5 2.5zM412.7 319.7h1l-.5 2.5zM528.8 319.7l.5 2.5zM528.8 319.7h1l-.5 2.5zM529.3 313.9l.5 2.5zM529.3 313.9l.5 2.5h-1z"/>
<path d="M534.8 319.7l.5 2.5zM534.8 319.7h1l-.5 2.5zM542.9 319.7l.5 2.5zM542.9 319.7h1l-.5 2.5zM75.1 322.2l.5 2.5zM75.1 322.2l.5 2.5h-1zM114.9 335.4l2.5-.5zM114.9 334.5l2.5 .4-2.5 .5zM121.2 334.9l2.6-.4zM121.2 334.9l2.6-.4v.9zM212.2 330.2l2.4-.4zM212.2 329.2l2.4 .6-2.4 .4z"/>
<path d="M215.9 329.8l2.5-.6zM215.9 329.8l2.5-.6v1zM215.9 337.7l2.5-.5zM215.9 337.7l2.5-.5v1zM222.9 338.2l2.5-.5zM222.9 337.2l2.5 .5-2.5 .5zM222.9 324.7l2.3 1.2zM222.9 324.7l2.3 1.2-.7 .8zM229.2 328.7l2.6-.3zM229.4 327.7l2.4 .7-2.6 .3zM327.3 321.2l-1.4 2.2zM325.2 322.7l2.1-1.5-1.4 2.2z"/>
<path d="M393.4 321.2l2.1 1.5zM393.4 321.2l2.1 1.5-.7 .7zM505.9 333.4l2.5-.5zM505.9 333.4l2.5-.5v1zM512.4 333.9l2.5-.5zM512.4 332.9l2.5 .5-2.5 .5zM215.9 343.8l2.5-.5zM215.9 343.8l2.5-.5v1zM229.3 344.3l2.5-.5zM229.3 343.3l2.5 .5-2.5 .5z"/>
</g>
<!-- layer: Center Mark (ANSI) -->
<g fill="none" stroke="#000" stroke-width=".35">
<path d="M294 136.9v3.2h-3.2M240.1 155v6.4M261.9 144.6h6.3M290.1 155v6.4M297.2 140.1h-3.2v3.2M300.2 140.1h.2M240.1 177.9v6.3M240.1 166.4v6.4M261.9 169.6h6.3M265 166.4v6.4M290.1 177.9v6.3M290.1 166.4v6.4"/>
<path d="M261.9 194.6h6.3M294 192v3.2h-3.2M297.2 195.2h-3.2v3.2M300.2 195.2h.2M502.7 253.9h6.4M505.9 250.7v6.3M117.7 280.8h6.3M149.7 280.8h6.3M502.7 283.9h6.4M505.9 280.7v6.4M120.8 309.6v6.4M152.8 309.6v6.4"/>
<path d="M502.7 313.9h6.4M505.9 310.7v6.4"/>
</g>
<!-- layer: Symbol (ANSI) -->
<g fill="#000" stroke="#000" stroke-width=".35">
<path d="M292.1 157.6l2.3-1.1zM292.1 157.6l2.3-1.1 .2 1zM217.4 253.4l2.3 1.1zM218.1 252.6l1.6 1.9-2.3-1.1zM502.4 252.5l2.4 .8zM502.9 251.6l1.9 1.7-2.4-.8zM291.8 263.4l-.4 2.5zM291.8 263.4l-.4 2.5-.9-.3zM512.6 295.5l2.3-1.1zM512.4 294.6l2.5-.2-2.3 1.1zM120 313.7l-1.4 2.1zM117.9 315.1l2.1-1.4-1.4 2.1z"/>
<path d="M38.8 322.2h5zM41.3 319.7l2.5 2.5h-5zM156.8 332.6v5zM154.4 335.1l2.4-2.5v5zM215.9 360.9v4.9zM213.4 363.3l2.5-2.4v4.9z"/>
</g>
<text font-size="14.7" x="419.1" y="389.2">HHMI</text>
<g font-size="7.7">
<text x="449.1" y="407.6">MBS CONN LINK.ipt</text>
<text x="458.9" y="424.8">J003053</text>
<text x="524.7" y="424.7">A</text>
</g>
<g font-size="6.3">
<text x="256.9" y="132.4">A</text>
<text x="56.6" y="180">DETAIL A SLOT - 4X</text>
</g>
<text font-size="4.4" x="417.8" y="423.5">C</text>
<g font-size="4.2">
<text x="68.7" y="5.3">4</text>
<text x="208.4" y="5.3">3</text>
<text x="348.1" y="5.3">2</text>
<text x="487.8" y="5.3">1</text>
<text x="2.5" y="55.5">D</text>
<text x="553.5" y="55.5">D</text>
<text x="2.8" y="163.4">C</text>
<text x="553.5" y="163.4">C</text>
<text x="2.9" y="271.4">B</text>
<text x="553.5" y="271.4">B</text>
<text x="2.8" y="379.3">A</text>
<text x="553.5" y="379.3">A</text>
<text x="68.7" y="429.5">4</text>
<text x="208.4" y="429.6">3</text>
<text x="348.1" y="429.6">2</text>
<text x="487.8" y="429.5">1</text>
</g>
<text font-size="3.6" x="419.1" y="394.3">HOWARD HUGHES MEDICAL INSTITUTE</text>
<g font-size="3.5">
<text x="429" y="9.8">REVISION HISTORY</text>
<text x="12.7" y="15.3">GENERAL NOTES:</text>
<text x="344.9" y="14.1">ZONE</text>
<text x="371.5" y="14.1">REV</text>
<text x="427.2" y="14.1">DESCRIPTION</text>
<text x="497.4" y="14.1">DATE</text>
<text x="524.9" y="14.1">APPROVED</text>
<text x="12.7" y="19.5">1.</text>
<text x="12.7" y="23.7">2.</text>
<text x="18.9" y="19.5">MATERIAL: ALUMINUM, 6061-T651</text>
<text x="18.9" y="23.7">SPECIAL FINISH: ANODIZE PER MIL-A-8625F, TYPE II, CLASS 2 (BLACK)</text>
<text x="373.6" y="22.7">A</text>
<text x="374" y="18.3">-</text>
<text x="400.4" y="22.7">REVISED AND RELEASED FOR MANUFACTURING</text>
<text x="424.6" y="18.4">INITIAL RELEASE</text>
<text x="493.6" y="18.2">3/10/2015</text>
<text x="493.6" y="22.5">8/11/2015</text>
<text x="522.4" y="18.1">HHMI\\arnoldj</text>
<text x="522.4" y="22.4">HHMI\\arnoldj</text>
<text x="12.7" y="27.8">3.</text>
<text x="18.9" y="27.8">SURFACE ROUGHNESS (UNLESS SPECIFIED OTHERWISE): 63 Ra (AVERAGE MICRO-INCHES)</text>
<text x="12.7" y="32">4.</text>
<text x="18.9" y="32">INTERPRET DIMENSIONS AND TOLERANCES PER ASME Y14.5M-1994</text>
<text x="12.7" y="36.2">5.</text>
<text x="12.7" y="40.4">6.</text>
<text x="18.9" y="36.2">DEBURR AND BREAK ALL SHARP EDGES, MAX 0.010&quot; (UNLESS SPECIFIED OTHERWISE)</text>
<text x="18.9" y="40.4">PARTS ARE TO BE CLEAN AND FREE OF OIL, GREASE, AND OTHER CONTAMINANTS</text>
<text x="12.7" y="44.6">7.</text>
<text x="18.9" y="44.6">DIMENSIONS INCLUDE ANODIZING, ELECTROPLATING, AND CHEMICALLY APPLIED FINISHES IF APPLICABLE</text>
<text x="22" y="76.5">.040</text>
<text x="24.6" y="101.7">.1375</text>
<text x="16.6" y="104.6">.275</text>
<text x="251.6" y="103.3">3.250</text>
<text x="107.4" y="113.7">4X R.125</text>
<text x="253.2" y="111.1">3.20</text>
<text x="224.6" y="117">.951</text>
<text x="260.2" y="117">1.969</text>
<text x="280.6" y="131.3">45°</text>
<text x="303.8" y="128.3">.125</text>
<text x="305" y="137.4">2X R.125</text>
<text x="320.2" y="138.4">.252</text>
<text x="311.4" y="154.7">9X M5x0.8 - 6H ↧ .394 MIN</text>
<text x="62.6" y="163.8">.175</text>
<text x="62.6" y="168.6">.350</text>
<text x="189.7" y="170.9">1.969</text>
<text x="347.7" y="181.2">1.710</text>
<text x="338.7" y="186.9">1.260</text>
<text x="329.3" y="192.6">.810</text>
<text x="190.7" y="199.4">.276</text>
<text x="303.5" y="200.3">2X R.125</text>
<text x="320" y="199.4">.252</text>
<text x="280.6" y="206.5">45°</text>
<text x="305.1" y="209.9">.125</text>
<text x="236.2" y="210.4">1.935</text>
<text x="118.6" y="216">2.675</text>
<text x="131.4" y="223.3">1.663</text>
<text x="130" y="229.9">2X 1.575</text>
<text x="251" y="228.9">2.815</text>
<text x="132.5" y="237.3">1.260</text>
<text x="163.4" y="237.3">.158</text>
<text x="227.5" y="235.3">1.065</text>
<text x="388.6" y="236.5">.60</text>
<text x="424.4" y="234.2">3X M3x0.5 - 6H ↧.35 MIN</text>
<text x="163.4" y="243.5">.113</text>
<text x="220.5" y="242.1">.625</text>
<text x="387.9" y="242.6">.500</text>
<text x="502" y="241.9">.750</text>
<text x="522.5" y="241.9">.040</text>
<text x="178.2" y="250.2">CHAMFER .30 X 45°</text>
<text x="189.7" y="254.6">2 SURFACES</text>
<text x="60.1" y="273.3">4X .15</text>
<text x="163.3" y="274.4">2X R.188</text>
<text x="272.1" y="278.8">.004</text>
<text x="272" y="283.8">.005</text>
<text x="279.7" y="283.8">A</text>
<text x="177.2" y="292.2">1.814</text>
<text x="408.9" y="288.2">2.814</text>
<text x="539.1" y="289.3">2.689</text>
<text x="51.7" y="301.8">1.705</text>
<text x="168.5" y="302.1">1.260</text>
<text x="531" y="304.3">1.508</text>
<text x="40.3" y="308.5">C</text>
<text x="456.9" y="307.2">.003</text>
<text x="464.6" y="307.2">A</text>
<text x="62" y="317.8">.445</text>
<text x="169.3" y="327.9">.370</text>
<text x="234.9" y="328.2">45°</text>
<text x="310.1" y="327">R.125</text>
<text x="402.7" y="328">R.125</text>
<text x="525.9" y="327.9">.327</text>
<text x="52.3" y="335.5">4X M3x0.5 - 6H ↧ .325 MIN</text>
<text x="69.2" y="330.2">2X .213</text>
<text x="195" y="331">4X .050</text>
<text x="522.9" y="334.7">3X .354 ±.002</text>
<text x="125.2" y="336.2">4X .15</text>
<text x="144.5" y="336.4">B</text>
<text x="204.1" y="339">.375</text>
<text x="204.3" y="345.1">.625</text>
<text x="208.7" y="354.5">.004</text>
<text x="199.7" y="364.6">A</text>
<text x="354.5" y="381.6">(UNLESS SPECIFIED OTHERWISE)</text>
<text x="352.5" y="390">[SECONDARY UNITS]: MILLIMETERS</text>
<text x="361.1" y="385.8">PRIMARY UNITS: INCHES</text>
<text x="362.3" y="394.1">PRIMARY TOLERANCES:</text>
<text x="361.9" y="397.9">X.X</text>
<text x="386.7" y="398">± 0.020</text>
<text x="361.9" y="402.1">X.XX</text>
<text x="361.9" y="406.3">X.XXX</text>
<text x="386.7" y="402.1">± 0.010</text>
<text x="386.7" y="406.3">± 0.005</text>
<text x="361.9" y="410.5">X.XXXX</text>
<text x="384.7" y="410.5">± 0.0005</text>
<text x="358.4" y="419.7">- DO NOT SCALE DRAWING -</text>
<text x="361.9" y="414.6">ANGULAR</text>
<text x="383.8" y="414.7">± 0.5 DEG</text>
<text x="415.5" y="418.4">SIZE</text>
<text x="461.6" y="418.3">PART NUMBER</text>
<text x="523.9" y="418.3">REV</text>
<text x="537.8" y="418.4">SHEET</text>
<text x="352" y="424.2">THIRD ANGLE PROJECTION:</text>
<text x="536.7" y="423.2">1 OF 1</text>
</g>
<g font-size="3.3">
<text x="265.7" y="278.8">⏥</text>
<text x="265.7" y="284.5">⟂</text>
<text x="452.1" y="307.8">∥</text>
<text x="202.3" y="354.4">⏥</text>
<text x="286.5" y="381.1">NOTICE:</text>
<text x="286.5" y="385">INFORMATION CONTAINED IN THIS</text>
<text x="286.5" y="389">DOCUMENT OR ANY REPRODUCTION</text>
<text x="286.5" y="392.9">THEREOF, IS PROPRIETARY</text>
<text x="286.5" y="396.9">INFORMATION AND PROPERTY OF</text>
<text x="286.5" y="400.9">HOWARD HUGHES MEDICAL INSTITUTE.</text>
<text x="286.5" y="404.9">IT SHALL NOT BE DISCLOSED, COPIED,</text>
<text x="286.5" y="408.9">DUPLICATED OR USED FOR</text>
<text x="286.5" y="412.8">MANUFACTURE, PRODUCTION OR</text>
<text x="286.5" y="416.8">PROCUREMENT, WITHOUT THE EXPRESS</text>
<text x="286.5" y="420.8">WRITTEN PERMISSION OF HOWARD</text>
<text x="286.5" y="424.8">HUGHES MEDICAL INSTITUTE.</text>
</g>
</svg>
